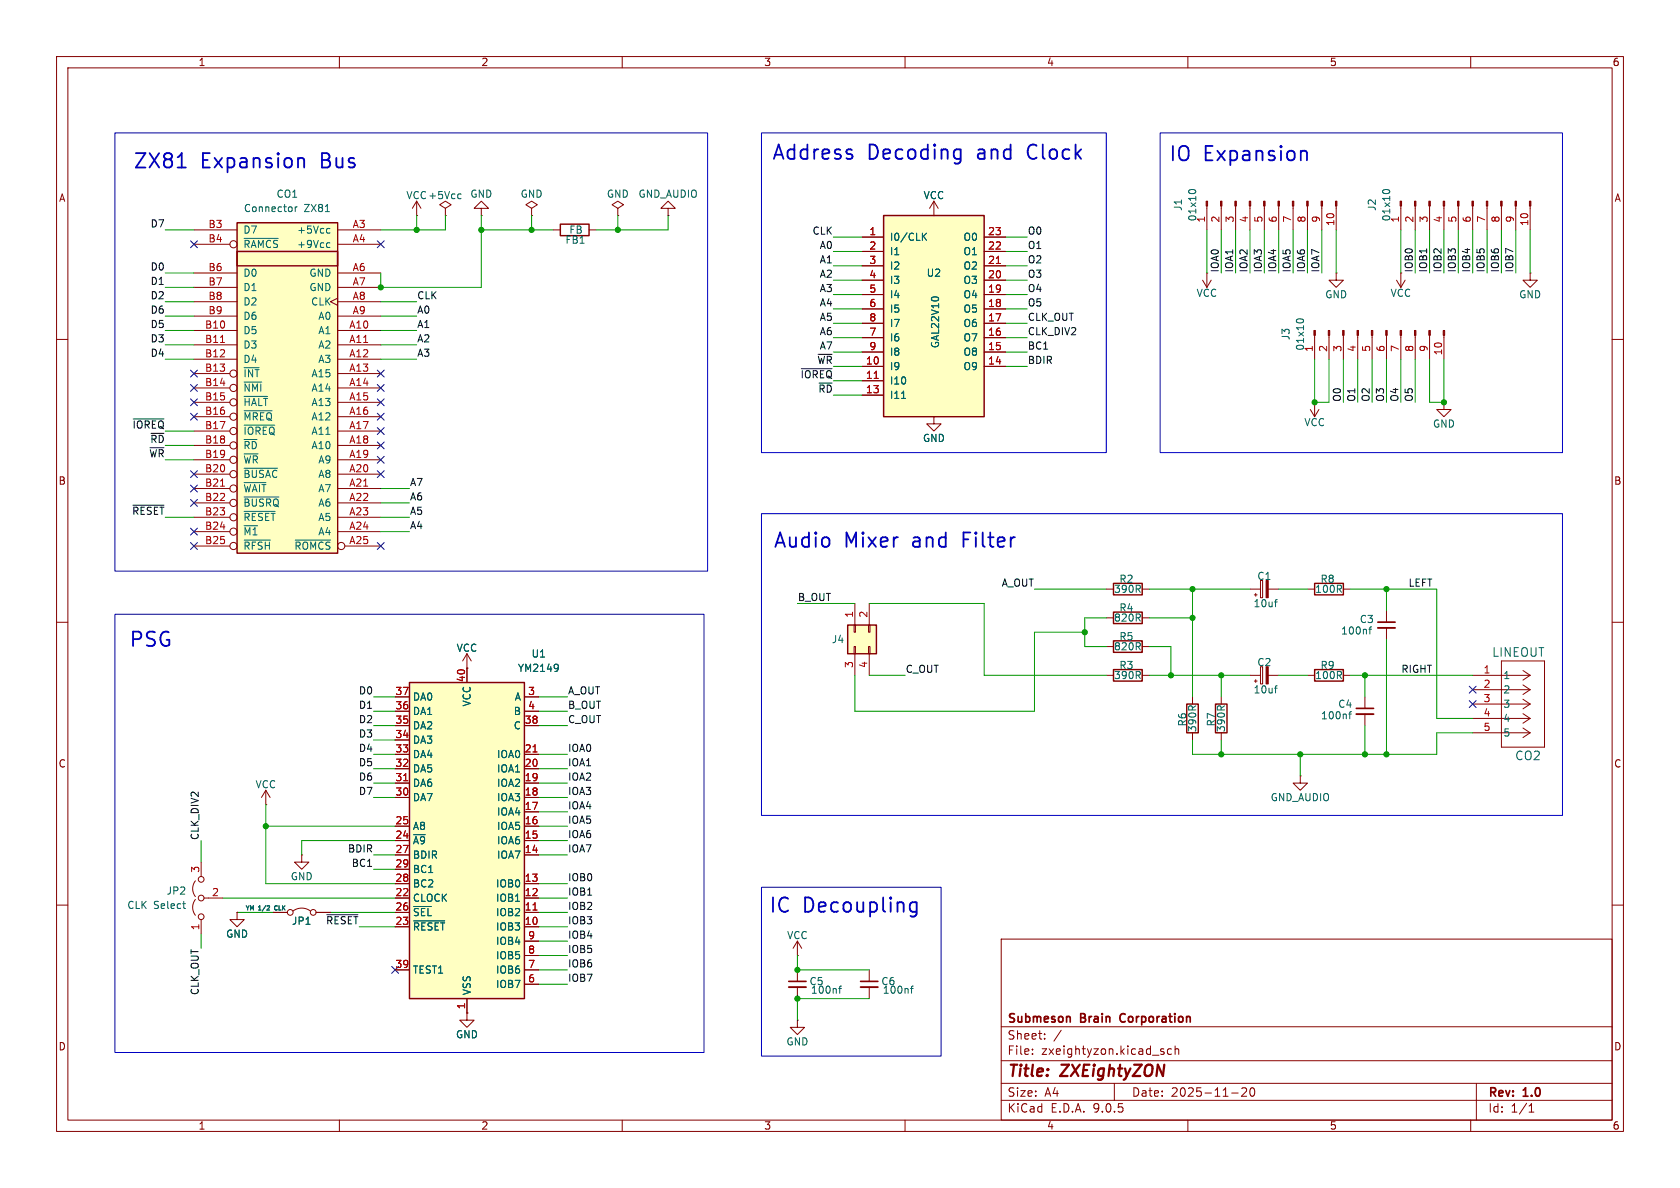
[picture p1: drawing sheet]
<svg xmlns="http://www.w3.org/2000/svg" width="297mm" height="210mm" viewBox="0 0 297 210" stroke-linecap="round" stroke-linejoin="round" font-family="sans-serif">
<g fill="none" stroke="#840000" stroke-width=".18">
<path d="M10 10h277v190h-277zM12 12h273v186h-273zM60 10v2M110 10v2M160 10v2M210 10v2M260 10v2M94 36.8l1-.6-1-.6-1 .6 1 .6v1.3M94 38.1h.1M118.1 36.8h-1.3l1.3-1.2 1.3 1.2h-1.3v1.3M118.1 38.1h.1M10 60h2"/>
<path d="M285 60h2M10 110h2M231.1 119.4h1.3M237.5 119.4h1.3M245.1 108v2M245.1 111v2M260.3 119.4h10.2M265.4 116.8h7.6v15.3h-7.6zM269.2 118.5l1.3 .9M270.5 119.4l-1.3 .8M285 110h2M47 139.7l-.8 1.3"/>
<path d="M47 139.7l.8 1.3M47 139.7v2.5M210.8 123.2v1.3M210.8 129.5v1.3M215.9 123.2v1.3M215.9 129.5v1.3M229.9 137.2v1.2h1.2l-1.2 1.3-1.3-1.3h1.3M229.9 137.2h.1M241.3 123.2v2M241.3 126.2v2.1M260.3 121.9h10.2M260.3 124.5h10.2"/>
<path d="M260.3 127h10.2M260.3 129.5h10.2M269.2 121.1l1.3 .8M269.2 123.6l1.3 .9M269.2 126.2l1.3 .8M269.2 128.7l1.3 .8M270.5 121.9l-1.3 .9M270.5 124.5l-1.3 .8M270.5 127l-1.3 .8M270.5 129.5l-1.3 .9M47 142.2h.1M10 160h2"/>
<path d="M41.9 161.3v1.3h1.3l-1.3 1.2-1.3-1.2h1.3M41.9 161.3h.1M177 166h108v32h-108zM285 160h2M60 198v2M110 198v2M141 180.3v1.3h1.2l-1.2 1.3-1.3-1.3h1.3M141 180.3h.1M160 198v2M177 194.5h108M177 191.5h108M177 187.5h108"/>
<path d="M177 181.5h108M182.5 186.3v.1M182.5 185.5v.1M184.7 183.6v.1M184.7 182.8v.1M187.6 182.1l-1.3 2M197 191.5v3M205.4 185.9l.3 .1 .1 .2-.2 .2h-.3M205.4 185.4l.3 .1M207.1 185.5l-.4-.1-.3 .3v.4l.1 .2h.6M207.7 185.5l.3-.1 .3 .1 .1 .9M207.7 184.9v1.5"/>
<path d="M210 198v2M217.7 193.2h1.2M219.5 192.4l.6-.1 .2 .1 .1 .3-.9 1.1h.9M221.1 192.4l.2-.1a.81 .81 0 0 1 .6 .6 .81 .81 0 0 1-.3 .8l-.1 .1a.81 .81 0 0 1-.4-1.4zM260 198v2M261 191.5v6.5M270.3 196.6h.9M270.3 195.5l.4-.4v1.5"/>
</g>
<path d="M243.6 110h3M239.8 125.2h3M198.1 179.4l-.1 .4 .1 .7" fill="none" stroke="#840000" stroke-width=".3"/>
<path d="M232.4 118.4h5.1v2h-5.1zM209.8 124.5h2v5h-2zM214.9 124.5h2v5h-2z" fill="none" stroke="#840000" stroke-width=".25"/>
<path d="M243.6 111h3M239.8 126.2h3" fill="none" stroke="#840000" stroke-width=".33"/>
<path d="M242 111.2h.5M242.2 110.9v1.2M238.4 126.2h.5M238.7 125.9l-.1 1.2" fill="none" stroke="#006464" stroke-width=".18"/>
<path d="M149.9 110.5h5v5.1h-5z" fill="#ffffc2"/>
<path d="M149.9 110.5h5v5.1h-5zM196.8 118.4h5.1v2h-5.1zM196.8 103.1h5.1v2.1h-5.1zM196.8 108.2h5.1v2h-5.1z" fill="none" stroke="#840000" stroke-width=".25"/>
<g fill="none" stroke="#840000" stroke-width=".18">
<path d="M82.5 118.1h.1M82.5 115.6l-.7 1.2M82.5 115.6l.8 1.2M82.5 115.6v2.5M151 110.5h.3v1.3h-.3zM151 114.3h.3v1.3h-.3zM151.1 106.7v3.8M151.1 115.6v3.8M153.5 110.5h.3v1.3h-.3zM153.5 114.3h.3v1.3h-.3zM153.7 106.7v3.8M153.7 115.6v3.8"/>
<path d="M195.6 119.4h1.2M195.6 104.1h1.2M195.6 109.2h1.2M201.9 119.4h1.3M201.9 104.1h1.3M201.9 109.2h1.3M82.5 179.1v1.2h-1.2l1.2 1.3 1.3-1.3h-1.3M82.5 179.1h.1M141 171.5v2M141 174.5v2"/>
</g>
<path d="M139.4 173.5h3.1" fill="none" stroke="#840000" stroke-width=".3"/>
<path d="M139.4 174.5h3.1" fill="none" stroke="#840000" stroke-width=".33"/>
<path d="M148.3 174.7h.4M148.7 174.3l-.3 .2v1.1" fill="none" stroke="#006464" stroke-width=".18"/>
<path d="M72.4 120.7h20.3v55.8h-20.3z" fill="#ffffc2"/>
<path d="M196.8 113.3h5.1v2h-5.1zM72.4 120.7h20.3v55.8h-20.3z" fill="none" stroke="#840000" stroke-width=".25"/>
<g fill="none" stroke="#840000" stroke-width=".18">
<path d="M82.5 118.1v2.6M195.6 114.3h1.2M201.9 114.3h1.3M69.8 123.2h2.6M69.8 125.7h2.6M69.8 128.3h2.6M69.8 130.8h2.6M69.8 133.4h2.6M69.8 135.9h2.6M69.8 138.4h2.6M92.7 123.2h2.5M92.7 125.7h2.5"/>
<path d="M92.7 128.3h2.5M92.7 133.4h2.5M92.7 135.9h2.5M92.7 138.4h2.5M69.8 141h2.6M69.8 146.1h2.6M69.8 148.6h2.6M69.8 151.1h2.6M69.8 153.7h2.6M69.8 156.2h2.6M69.8 158.8h2.6M92.7 141h2.5"/>
<path d="M92.7 146.1h2.5M92.7 148.6h2.5M92.7 151.1h2.5M92.7 156.2h2.5M92.7 158.8h2.5M92.7 143.5h2.5M69.8 161.3h2.6M69.8 163.8h2.6M69.8 171.5h2.6M82.5 176.5v2.6M92.7 161.3h2.5M92.7 163.8h2.5"/>
<path d="M92.7 171.5h2.5M92.7 166.4h2.5M92.7 168.9h2.5M92.7 174h2.5M141 168.9h.1M141 166.4l-.8 1.2M141 166.4l.7 1.2M141 166.4v2.5"/>
</g>
<path d="M71.4 138h.7M94.2 132.9h.7M94.2 160.9h.7" fill="none" stroke="#a90000" stroke-width=".18"/>
<path d="M98.6 117.5a1.07 1.07 0 0 1-.1 1.1M98.7 118l-.1 .1M73.1 160.2h3.2M73.1 162.8h5.5" fill="none" stroke="#006464" stroke-width=".18"/>
<path d="M41.9 39.4h17.8v58.4h-17.8z" fill="#ffffc2"/>
<path d="M41.9 39.4h17.8v58.4h-17.8zM99.1 39.6h5v2.1h-5zM41.9 44.5h17.8v2.5h-17.8zM232.4 103.1h5.1v2.1h-5.1z" fill="none" stroke="#840000" stroke-width=".25"/>
<g fill="none" stroke="#840000" stroke-width=".18">
<path d="M73.7 38.1h.1M73.7 35.6l-.8 1.2M73.7 35.6l.7 1.2M73.7 35.6v2.5M78.7 36.8l1.1-.6-1.1-.6-1 .6 1 .6v1.3M78.7 38.1h.1M85.1 36.8h-1.3l1.3-1.2 1.3 1.2h-1.3v1.3M85.1 38.1h.1M109.2 36.8l1-.6-1-.6-1 .6 1 .6v1.3M109.2 38.1h.1M213.4 36.4v4.2M215.9 36.4v4.2"/>
<path d="M218.4 36.4v4.2M221 36.4v4.2M223.5 36.4v4.2M226.1 36.4v4.2M228.6 36.4v4.2M231.1 36.4v4.2M233.7 36.4v4.2M236.2 36.4v4.2M247.6 36.4v4.2M250.2 36.4v4.2M252.7 36.4v4.2M255.3 36.4v4.2"/>
<path d="M257.8 36.4v4.2M260.3 36.4v4.2M262.9 36.4v4.2M265.4 36.4v4.2M268 36.4v4.2M270.5 36.4v4.2M34.3 40.6h7.6M34.3 43.2h6.3M34.3 48.3h7.6M34.3 50.8h7.6M34.3 53.3h7.6M34.3 55.9h7.6"/>
<path d="M34.3 58.4h7.6M59.7 52.7l-1.3 .6 1.3 .7M59.7 40.6h7.6M59.7 43.2h7.6M59.7 48.3h7.6M59.7 50.8h7.6M59.7 53.3h7.6M59.7 55.9h7.6M59.7 58.4h7.6M97.8 40.6h1.3M104.1 40.6h1.3M212.6 49.5l.8 1.3"/>
<path d="M213.4 48.3h.1M213.4 48.3v2.5M214.1 49.5l-.7 1.3M232.4 59.3v4.2M234.9 59.3v4.2M236.2 48.3v1.2h1.3l-1.3 1.3-1.3-1.3h1.3M236.2 48.3h.1M237.5 59.3v4.2M240 59.3v4.2M242.6 59.3v4.2M245.1 59.3v4.2M246.9 49.5l.7 1.3"/>
<path d="M247.6 48.3h.1M247.6 48.3v2.5M247.6 59.3v4.2M248.4 49.5l-.8 1.3M250.2 59.3v4.2M252.7 59.3v4.2M255.3 59.3v4.2M270.5 48.3v1.2h1.3l-1.3 1.3-1.3-1.3h1.3M270.5 48.3h.1M34.3 61h7.6M34.3 63.5h7.6M34.3 66h6.3"/>
<path d="M34.3 68.6h6.3M34.3 71.1h6.3M34.3 73.7h6.3M34.3 76.2h6.3M34.3 78.7h6.3M59.7 61h7.6M59.7 63.5h7.6M59.7 66h7.6M59.7 68.6h7.6M59.7 71.1h7.6M59.7 73.7h7.6M59.7 76.2h7.6"/>
<path d="M59.7 78.7h7.6M231.6 72.4l.8 1.3M232.4 71.1h.1M232.4 71.1v2.6M233.2 72.4l-.8 1.3M255.3 71.1v1.3h1.2l-1.2 1.3-1.3-1.3h1.3M255.3 71.1h.1M34.3 81.3h6.3M34.3 83.8h6.3M34.3 86.4h6.3M34.3 88.9h6.3M34.3 91.4h6.3"/>
<path d="M34.3 94h6.3M34.3 96.5h6.3M59.7 81.3h7.6M59.7 83.8h7.6M59.7 86.4h7.6M59.7 88.9h7.6M59.7 91.4h7.6M59.7 94h7.6M61 96.5h6.3M221 104.1h1.8M221 119.4h1.8M221.7 105.2h.5"/>
<path d="M222 104.9v.5M222.8 102.6h.4v3.1h-.4zM222.8 117.9h.4v3h-.4zM224.2 104.1h1.9M224.2 119.4h1.9M231.1 104.1h1.3M237.5 104.1h1.3M221.7 120.4h.5M222 120.1v.6M34.5 159a2.26 2.26 0 0 0 0 2.8M34.5 155.7a2.26 2.26 0 0 0 0 2.8M35.6 152.4v2.5"/>
<path d="M36.1 158.8h3.3M53.3 151.1v1.3h-1.2l1.2 1.3 1.3-1.3h-1.3M53.3 151.1h.1M35.6 162.6v2.5M48.3 161.3h2.5M51.8 161a2.54 2.54 0 0 1 3.1 0M55.9 161.3h2.5M153.7 171.5v2M153.7 174.5v2"/>
<circle cx="41.3" cy="43.2" r=".63"/>
<circle cx="41.3" cy="66" r=".63"/>
<circle cx="41.3" cy="73.7" r=".63"/>
<circle cx="41.3" cy="68.6" r=".63"/>
<circle cx="41.3" cy="71.1" r=".63"/>
<circle cx="41.3" cy="76.2" r=".63"/>
<circle cx="41.3" cy="78.7" r=".63"/>
<circle cx="41.3" cy="81.3" r=".63"/>
<circle cx="41.3" cy="88.9" r=".63"/>
<circle cx="41.3" cy="83.8" r=".63"/>
<circle cx="41.3" cy="91.4" r=".63"/>
<circle cx="41.3" cy="94" r=".63"/>
<circle cx="41.3" cy="86.4" r=".63"/>
<circle cx="41.3" cy="96.5" r=".63"/>
<circle cx="35.6" cy="155.4" r=".51"/>
<circle cx="35.6" cy="158.8" r=".51"/>
<circle cx="35.6" cy="162.1" r=".51"/>
<circle cx="51.3" cy="161.3" r=".51"/>
<circle cx="55.4" cy="161.3" r=".51"/>
</g>
<g fill="none" stroke="#006464" stroke-width=".18">
<path d="M52.2 36.6v.8M52.6 36.6l-.4 .2M81.2 34.3h.3M81.5 35.1h-.3M210.1 33.9a.68 .68 0 0 1 .7-.4 .68 .68 0 0 1 .6 .4M244.4 33.9a.68 .68 0 0 1 .7-.4 .68 .68 0 0 1 .6 .4M43.2 42.1h6M58 40.4h.3M58 42.9l.3 .1M58.3 41.2h-.3M58.3 43.7l-.3 .1M229.2 56.8a.68 .68 0 0 1 .6-.5 .68 .68 0 0 1 .6 .5"/>
<path d="M43.2 65h2.6M43.2 67.5h3.1M43.2 70.1h4.1M43.2 72.6h4.9M43.2 75.2h5.4M43.2 82.8h5.9M43.2 85.3h3.8M43.2 87.9h6.1M43.2 90.4h5.4M43.2 95.5h4.6M52.2 95.5h6.2M225.3 106.4h.5"/>
<path d="M225.8 106h-.2M225.3 121.7h.5M225.8 121.2l-.2 .1M32.3 159.8h.5M32.5 160.5l.3 .1M47.3 160.1h.3l.1 .2-.5 .6h.5M161 174.7h.4M161.4 174.3l-.3 .2v1.1"/>
</g>
<path d="M39 60.5h.7M39 85.9h.7" fill="none" stroke="#a90000" stroke-width=".18"/>
<path d="M152.1 173.5h3.1" fill="none" stroke="#840000" stroke-width=".3"/>
<path d="M152.1 174.5h3.1" fill="none" stroke="#840000" stroke-width=".33"/>
<g fill="#840000" stroke="#840000" stroke-width=".18">
<path d="M223.8 102.6h.4v3.1h-.4z"/>
<path d="M223.8 117.9h.4v3h-.4z"/>
<path d="M247.5 35.6h.3v.8h-.3z"/>
<path d="M250.1 35.6h.2v.8h-.2z"/>
<path d="M252.6 35.6h.3v.8h-.3z"/>
<path d="M255.1 35.6h.3v.8h-.3z"/>
<path d="M257.7 35.6h.2v.8h-.2z"/>
<path d="M260.2 35.6h.3v.8h-.3z"/>
<path d="M262.8 35.6h.2v.8h-.2z"/>
<path d="M265.3 35.6h.3v.8h-.3z"/>
<path d="M267.8 35.6h.3v.8h-.3z"/>
<path d="M270.4 35.6h.2v.8h-.2z"/>
<path d="M232.3 58.4h.2v.9h-.2z"/>
<path d="M234.8 58.4h.3v.9h-.3z"/>
<path d="M237.4 58.4h.2v.9h-.2z"/>
<path d="M239.9 58.4h.3v.9h-.3z"/>
<path d="M242.4 58.4h.3v.9h-.3z"/>
<path d="M245 58.4h.2v.9h-.2z"/>
<path d="M247.5 58.4h.3v.9h-.3z"/>
<path d="M250.1 58.4h.2v.9h-.2z"/>
<path d="M252.6 58.4h.3v.9h-.3z"/>
<path d="M255.1 58.4h.3v.9h-.3z"/>
<path d="M213.2 35.6h.3v.8h-.3z"/>
<path d="M215.8 35.6h.2v.8h-.2z"/>
<path d="M218.3 35.6h.3v.8h-.3z"/>
<path d="M220.9 35.6h.2v.8h-.2z"/>
<path d="M223.4 35.6h.2v.8h-.2z"/>
<path d="M225.9 35.6h.3v.8h-.3z"/>
<path d="M228.5 35.6h.2v.8h-.2z"/>
<path d="M231 35.6h.3v.8h-.3z"/>
<path d="M233.6 35.6h.2v.8h-.2z"/>
<path d="M236.1 35.6h.2v.8h-.2z"/>
</g>
<path d="M156.2 38.1h17.8v35.6h-17.8z" fill="#ffffc2"/>
<path d="M156.2 38.1h17.8v35.6h-17.8z" fill="none" stroke="#840000" stroke-width=".25"/>
<g fill="none" stroke="#840000" stroke-width=".18">
<path d="M165.1 38.1h.1M165.1 35.6l-.8 1.2M165.1 35.6l.8 1.2M165.1 35.6v2.5M152.4 41.9h3.8M152.4 44.5h3.8M152.4 47h3.8M152.4 49.5h3.8M152.4 52.1h3.8M152.4 54.6h3.8M152.4 57.2h3.8M152.4 59.7h3.8"/>
<path d="M174 41.9h3.8M174 44.5h3.8M174 47h3.8M174 49.5h3.8M174 52.1h3.8M174 54.6h3.8M174 57.2h3.8M174 59.7h3.8M152.4 62.2h3.8M152.4 64.8h3.8M152.4 67.3h3.8M152.4 69.9h3.8"/>
<path d="M165.1 73.7v1.2h-1.3l1.3 1.3 1.3-1.3h-1.3M165.1 73.7h.1M174 62.2h3.8M174 64.8h3.8M82.5 118.1h.1M82.5 118.1v2.6M69.8 123.2h2.6M69.8 125.7h2.6M69.8 128.3h2.6M69.8 130.8h2.6M69.8 133.4h2.6M69.8 135.9h2.6"/>
<path d="M69.8 138.4h2.6M92.7 123.2h2.5M92.7 125.7h2.5M92.7 128.3h2.5M92.7 133.4h2.5M92.7 135.9h2.5M92.7 138.4h2.5M69.8 141h2.6M69.8 146.1h2.6M69.8 148.6h2.6M69.8 151.1h2.6M69.8 153.7h2.6"/>
<path d="M69.8 156.2h2.6M69.8 158.8h2.6M92.7 141h2.5M92.7 146.1h2.5M92.7 148.6h2.5M92.7 151.1h2.5M92.7 156.2h2.5M92.7 158.8h2.5M92.7 143.5h2.5M41.9 161.3h.1M48.3 161.3h2.5M55.9 161.3h2.5"/>
<path d="M69.8 161.3h2.6M69.8 163.8h2.6M69.8 171.5h2.6M82.5 179.1h.1M82.5 176.5v2.6M92.7 161.3h2.5M92.7 163.8h2.5M92.7 171.5h2.5M92.7 166.4h2.5M92.7 168.9h2.5M92.7 174h2.5"/>
</g>
<path d="M163.3 41.8l.5 .7M163.8 41.2l-.7 .7M159.4 70.4h.7M98.6 117.5a1.07 1.07 0 0 1-.1 1.1M98.7 118l-.1 .1M47.3 160.1h.3l.1 .2-.5 .6h.5M73.1 160.2h3.2M73.1 162.8h5.5" fill="none" stroke="#006464" stroke-width=".18"/>
<path d="M176.1 46.6h.8M154.5 66.9h.8M71.4 138h.7M94.2 132.9h.7M94.2 160.9h.7" fill="none" stroke="#a90000" stroke-width=".18"/>
<path d="M23.6 74.1h5.4M141.7 65.2h5.4M23.5 89.3h5.5M57.8 161.7h5.5" fill="none" stroke="#0f0f0f" stroke-width=".18"/>
<g fill="none" stroke="#009600" stroke-width=".18">
<path d="M73.7 38.1v2.5M78.7 38.1v2.5h-11.4M85.1 38.1v12.7h-17.8v-2.5M94 38.1v2.5M109.2 38.1v2.5M118.1 38.1v2.5h-12.7M29.2 48.3h5.1M29.2 53.3h5.1M29.2 40.6h5.1M29.2 50.8h5.1M29.2 58.4h5.1M29.2 55.9h5.1"/>
<path d="M67.3 53.3h6.4M67.3 58.4h6.4M67.3 55.9h6.4M85.1 40.6h12.7M147.3 47h5.1M147.3 41.9h5.1M147.3 44.5h5.1M147.3 59.7h5.1M147.3 57.2h5.1M147.3 52.1h5.1M147.3 49.5h5.1M147.3 54.6h5.1"/>
<path d="M177.8 47h3.8M177.8 41.9h3.8M177.8 44.5h3.8M177.8 59.7h3.8M177.8 57.2h3.8M177.8 52.1h3.8M177.8 49.5h3.8M177.8 54.6h3.8M213.4 40.6v7.7M215.9 40.6v7.7M218.4 40.6v7.7M221 40.6v7.7"/>
<path d="M223.5 40.6v7.7M226.1 40.6v7.7M228.6 40.6v7.7M231.1 40.6v7.7M233.7 40.6v7.7M236.2 40.6v7.7M247.6 40.6v7.7M250.2 40.6v7.7M252.7 40.6v7.7M255.3 40.6v7.7M257.8 40.6v7.7M260.3 40.6v7.7"/>
<path d="M262.9 40.6v7.7M265.4 40.6v7.7M268 40.6v7.7M270.5 40.6v7.7M29.2 61h5.1M29.2 63.5h5.1M29.2 78.7h5.1M29.2 76.2h5.1M67.3 61h6.4M67.3 63.5h6.4M147.3 62.2h5.1M147.3 64.8h5.1"/>
<path d="M147.3 69.9h5.1M147.3 67.3h5.1M177.8 62.2h3.8M177.8 64.8h3.8M232.4 63.5v7.6h2.5v-7.6M237.5 63.5v7.6M240 63.5v7.6M242.6 63.5v7.6M245.1 63.5v7.6M247.6 63.5v7.6M250.2 63.5v7.6M252.7 63.5v7.6h2.6v-7.6"/>
<path d="M29.2 91.4h5.1M29.2 81.3h5.1M67.3 91.4h5.1M67.3 86.4h5.1M67.3 88.9h5.1M67.3 94h5.1M141 106.7h10.1M153.7 119.4h6.3M153.7 106.7h20.3v12.7h21.6M182.9 104.1h12.7M191.8 111.8h-8.9v13.9h-31.8v-6.3M195.6 109.2h-3.8v5.1h3.8"/>
<path d="M203.2 104.1h17.8M203.2 109.2h7.6M203.2 114.3h3.8v5.1M203.2 119.4h17.8M210.8 104.1v19.1M215.9 119.4v3.8M226.1 104.1h5M226.1 119.4h5M238.8 104.1h15.2v22.9h6.3M238.8 119.4h21.5M241.3 119.4v3.8M245.1 104.1v3.9"/>
<path d="M245.1 113v20.4M66 133.4h3.8M66 125.7h3.8M66 128.3h3.8M66 138.4h3.8M66 130.8h3.8M66 135.9h3.8M66 123.2h3.8M95.2 133.4h5.1M95.2 125.7h5.1M95.2 128.3h5.1M95.2 138.4h5.1"/>
<path d="M95.2 135.9h5.1M95.2 123.2h5.1M215.9 130.8v2.6M229.9 133.4v3.8M241.3 128.3v5.1M260.3 129.5h-6.3v3.9h-43.2v-2.6M35.6 148.6v3.8M39.4 158.8h30.4M47 146.1h22.8M47 142.2v14h22.8M66 141h3.8M66 153.7h3.8"/>
<path d="M66 151.1h3.8M69.8 148.6h-16.5v2.5M95.2 146.1h5.1M95.2 141h5.1M95.2 148.6h5.1M95.2 156.2h5.1M95.2 158.8h5.1M95.2 151.1h5.1M95.2 143.5h5.1M35.6 165.1v2.5M41.9 161.3h6.4M58.4 161.3h11.4"/>
<path d="M63.5 163.8h6.3M95.2 163.8h5.1M95.2 171.5h5.1M95.2 166.4h5.1M95.2 168.9h5.1M95.2 161.3h5.1M95.2 174h5.1M141 168.9v2.6h12.7M153.7 176.5h-12.7v3.8"/>
</g>
<g fill="none" stroke="#000084" stroke-width=".18">
<path d="M33.7 42.6l1.2 1.2M34.9 42.6l-1.2 1.2M66.7 42.6l1.2 1.2M67.9 42.6l-1.2 1.2M33.7 68l1.2 1.2M33.7 65.4l1.2 1.2M33.7 73.1l1.2 1.2M33.7 70.5l1.2 1.2M34.9 68l-1.2 1.2M34.9 65.4l-1.2 1.2M34.9 73.1l-1.2 1.2M34.9 70.5l-1.2 1.2"/>
<path d="M66.7 73.1l1.2 1.2M66.7 78.1l1.2 1.2M66.7 75.6l1.2 1.2M66.7 65.4l1.2 1.2M66.7 68l1.2 1.2M66.7 70.5l1.2 1.2M67.9 73.1l-1.2 1.2M67.9 78.1l-1.2 1.2M67.9 75.6l-1.2 1.2M67.9 65.4l-1.2 1.2M67.9 68l-1.2 1.2M67.9 70.5l-1.2 1.2"/>
<path d="M33.7 95.9l1.2 1.2M33.7 93.4l1.2 1.2M33.7 88.3l1.2 1.2M33.7 83.2l1.2 1.2M33.7 85.8l1.2 1.2M34.9 95.9l-1.2 1.2M34.9 93.4l-1.2 1.2M34.9 88.3l-1.2 1.2M34.9 83.2l-1.2 1.2M34.9 85.8l-1.2 1.2M66.7 83.2l1.2 1.2M66.7 95.9l1.2 1.2"/>
<path d="M66.7 80.7l1.2 1.2M67.9 83.2l-1.2 1.2M67.9 95.9l-1.2 1.2M67.9 80.7l-1.2 1.2M259.7 123.9l1.3 1.2M259.7 121.3l1.3 1.2M261 123.9l-1.3 1.2M261 121.3l-1.3 1.2M69.2 170.8l1.3 1.3M70.5 170.8l-1.3 1.3"/>
</g>
<path d="M31.4 29.6h1.5M52.8 28l.2-.1 .7 .1 .1 .3v1.3M150.4 27.2l.3 .4-.1 .4-.2 .1M150.4 26.4l.2 .1M169.1 26.4l.7 .1M169.8 26.4v2a.69 .69 0 0 1-.8 .5M169.8 28l-.7 .1M230.1 26.8l.2-.2 .6 .2 .2 .2v1.3M162.1 159.5v2a.69 .69 0 0 1-1.1 .4M162.1 159.6l-.8-.1-.5 .5v.7l.3 .4 .2 .1 .8-.1" fill="none" stroke="#0000c2" stroke-width=".32"/>
<path d="M20.3 23.5h104.8v77.5h-104.8zM134.6 23.5h61v56.5h-61zM205.1 23.5h71.1v56.5h-71.1zM134.6 90.8h141.6v53.3h-141.6zM20.3 108.6h104.2v77.5h-104.2zM134.6 156.8h31.8v29.9h-31.8z" fill="none" stroke="#0000c2" stroke-width=".18"/>
<g fill="#009600" stroke="#009600" stroke-width=".18">
<circle cx="47" cy="146.1" r=".46"/>
<circle cx="141" cy="171.5" r=".46"/>
<circle cx="141" cy="176.5" r=".46"/>
<circle cx="73.7" cy="40.6" r=".46"/>
<circle cx="67.3" cy="50.8" r=".46"/>
<circle cx="85.1" cy="40.6" r=".46"/>
<circle cx="109.2" cy="40.6" r=".46"/>
<circle cx="94" cy="40.6" r=".46"/>
<circle cx="241.3" cy="133.4" r=".46"/>
<circle cx="245.1" cy="133.4" r=".46"/>
<circle cx="241.3" cy="119.4" r=".46"/>
<circle cx="229.9" cy="133.4" r=".46"/>
<circle cx="215.9" cy="119.4" r=".46"/>
<circle cx="245.1" cy="104.1" r=".46"/>
<circle cx="215.9" cy="133.4" r=".46"/>
<circle cx="207" cy="119.4" r=".46"/>
<circle cx="210.8" cy="104.1" r=".46"/>
<circle cx="210.8" cy="109.2" r=".46"/>
<circle cx="191.8" cy="111.8" r=".46"/>
<circle cx="232.4" cy="71.1" r=".46"/>
<circle cx="255.3" cy="71.1" r=".46"/>
</g>
<g font-size="3.5" fill="#0000c2">
<text x="136.3" y="28.7">Address</text>
<text x="153.4" y="28.7">Decoding</text>
<text x="173" y="28.7">and</text>
<text x="182.3" y="28.7">Clock</text>
<text x="206.5" y="28.9">IO</text>
<text x="212.8" y="28.9">Expansion</text>
<text x="23.4" y="30.2">ZX81</text>
<text x="35.5" y="30.2">Expansion</text>
<text x="57" y="30.2">Bus</text>
<text x="136.6" y="97.3">Audio</text>
<text x="149.3" y="97.3">Mixer</text>
<text x="161.6" y="97.3">and</text>
<text x="170.8" y="97.3">Filter</text>
<text x="22.7" y="114.8">PSG</text>
<text x="135.8" y="161.8">IC</text>
<text x="142" y="161.8">Decoupling</text>
</g>
<g font-size="2.8" fill="#840000">
<text x="178" y="190.9">Title:</text>
<text x="187.7" y="190.9">ZXEightyZON</text>
</g>
<g font-size="2.1" fill="#006464">
<text x="263.7" y="116.3">LINEOUT</text>
<text x="267.8" y="134.6">CO2</text>
</g>
<g font-size="2.1" fill="#840000">
<text x="178" y="184">Sheet:</text>
<text x="178" y="181.2">Submeson</text>
<text x="191.1" y="181.2">Brain</text>
<text x="198.7" y="181.2">Corporation</text>
<text x="178" y="186.7">File:</text>
<text x="184.1" y="186.7">zxeightyzon.kicad_sch</text>
<text x="178" y="196.9">KiCad</text>
<text x="178" y="194.1">Size:</text>
<text x="184.7" y="194.1">A4</text>
<text x="185.7" y="196.9">E.D.A.</text>
<text x="193.3" y="196.9">9.0.5</text>
<text x="200" y="194.1">Date:</text>
<text x="207" y="194.1">2025-11-20</text>
<text x="263" y="194.3">Rev:</text>
<text x="263" y="196.9">Id:</text>
<text x="267.1" y="196.9">1/1</text>
<text x="269.4" y="194.3">1.0</text>
</g>
<g font-size="1.8" fill="#840000">
<text x="35" y="11.9">1</text>
<text x="85" y="11.9">2</text>
<text x="135" y="11.9">3</text>
<text x="185" y="11.9">4</text>
<text x="235" y="11.9">5</text>
<text x="285" y="11.9">6</text>
<text x="10.3" y="35.9">A</text>
<text x="285.3" y="35.9">A</text>
<text x="10.3" y="85.9">B</text>
<text x="285.3" y="85.9">B</text>
<text x="10.3" y="135.9">C</text>
<text x="285.3" y="135.9">C</text>
<text x="10.3" y="185.9">D</text>
<text x="285.3" y="185.9">D</text>
<text x="35" y="199.9">1</text>
<text x="85" y="199.9">2</text>
<text x="135" y="199.9">3</text>
<text x="185" y="199.9">4</text>
<text x="235" y="199.9">5</text>
<text x="285" y="199.9">6</text>
</g>
<g font-size="1.8" fill="#006464">
<text x="48.8" y="35.2">CO1</text>
<text x="71.7" y="35.4">VCC+5Vcc</text>
<text x="83.1" y="35.2">GND</text>
<text x="91.9" y="35.2">GND</text>
<text x="107.2" y="35.2">GND</text>
<text x="112.8" y="35.2">GND_AUDIO</text>
<text x="163.2" y="35.4">VCC</text>
<text x="42.9" y="41.5">D7</text>
<text x="43" y="37.7">Connector</text>
<text x="52.4" y="41.5">+5Vcc</text>
<text x="53.7" y="37.7">ZX81</text>
<text x="100.6" y="41.5">FB</text>
<text x="209.1" y="37.4" transform="rotate(-90 209.1 37.4)">J1</text>
<text x="211.7" y="39.2" transform="rotate(-90 211.7 39.2)">01x10</text>
<text x="213.1" y="39.4" transform="rotate(-90 213.1 39.4)">1</text>
<text x="243.4" y="37.4" transform="rotate(-90 243.4 37.4)">J2</text>
<text x="246" y="39.2" transform="rotate(-90 246 39.2)">01x10</text>
<text x="247.4" y="39.4" transform="rotate(-90 247.4 39.4)">1</text>
<text x="42.9" y="44">~{RAMCS} +9Vcc</text>
<text x="99.9" y="43.3">FB1</text>
<text x="157.2" y="42.8">I0/CLK</text>
<text x="157.2" y="45.3">I1</text>
<text x="157.2" y="47.9">I2</text>
<text x="170.2" y="42.8">O0</text>
<text x="170.2" y="45.3">O1</text>
<text x="170.2" y="47.9">O2</text>
<text x="42.9" y="49.1">D0</text>
<text x="42.9" y="51.7">D1</text>
<text x="54.6" y="49.1">GND</text>
<text x="54.6" y="51.7">GND</text>
<text x="157.2" y="50.4">I3</text>
<text x="157.2" y="52.9">I4</text>
<text x="163.7" y="49.1">U2</text>
<text x="170.2" y="50.4">O3</text>
<text x="170.2" y="52.9">O4</text>
<text x="211.4" y="52.7">VCC</text>
<text x="234.2" y="52.9">GND</text>
<text x="245.7" y="52.7">VCC</text>
<text x="268.5" y="52.9">GND</text>
<text x="42.9" y="54.2">D2</text>
<text x="42.9" y="56.7">D6</text>
<text x="42.9" y="59.3">D5</text>
<text x="54.9" y="54.2">CLK</text>
<text x="56.2" y="56.7">A0</text>
<text x="56.2" y="59.3">A1</text>
<text x="157.2" y="55.5">I5</text>
<text x="157.2" y="58">I7</text>
<text x="170.2" y="55.5">O5</text>
<text x="170.2" y="58">O6</text>
<text x="42.9" y="61.8">D3</text>
<text x="42.9" y="64.4">D4</text>
<text x="56.2" y="61.8">A2</text>
<text x="56.2" y="64.4">A3</text>
<text x="157.2" y="60.6">I6</text>
<text x="157.2" y="63.1">I8</text>
<text x="157.2" y="65.6">I9</text>
<text x="166.2" y="61.7" transform="rotate(-90 166.2 61.7)">GAL22V10</text>
<text x="170.2" y="60.6">O7</text>
<text x="170.2" y="63.1">O8</text>
<text x="170.2" y="65.6">O9</text>
<text x="228.2" y="60.2" transform="rotate(-90 228.2 60.2)">J3</text>
<text x="230.7" y="62.1" transform="rotate(-90 230.7 62.1)">01x10</text>
<text x="232.2" y="62.3" transform="rotate(-90 232.2 62.3)">1</text>
<text x="42.9" y="66.9">~{INT}</text>
<text x="42.9" y="69.4">~{NMI}</text>
<text x="42.9" y="72">~{HALT}</text>
<text x="55" y="66.9">A15</text>
<text x="55" y="69.4">A14</text>
<text x="55" y="72">A13</text>
<text x="157.2" y="68.2">I10</text>
<text x="157.2" y="70.7">I11</text>
<text x="42.9" y="74.5">~{MREQ}</text>
<text x="42.9" y="77.1">~{IOREQ}</text>
<text x="55" y="74.5">A12</text>
<text x="55" y="77.1">A11</text>
<text x="230.5" y="75.5">VCC</text>
<text x="253.2" y="75.8">GND</text>
<text x="42.9" y="79.6">~{RD}</text>
<text x="42.9" y="82.1">~{WR}</text>
<text x="55" y="79.6">A10</text>
<text x="56.2" y="82.1">A9</text>
<text x="163.1" y="78.3">GND</text>
<text x="42.9" y="84.7">~{BUSAC}</text>
<text x="42.9" y="87.2">~{WAIT}</text>
<text x="42.9" y="89.8">~{BUSRQ}</text>
<text x="56.2" y="84.7">A8</text>
<text x="56.2" y="87.2">A7</text>
<text x="56.2" y="89.8">A6</text>
<text x="42.9" y="92.3">~{RESET}</text>
<text x="42.9" y="94.8">~{M1}</text>
<text x="56.2" y="92.3">A5</text>
<text x="56.2" y="94.8">A4</text>
<text x="42.9" y="97.4">~{RFSH}</text>
<text x="51.9" y="97.4">~{ROMCS}</text>
<text x="196.8" y="105">390R</text>
<text x="197.8" y="103.2">R2</text>
<text x="221.5" y="107.5">10uf</text>
<text x="222.2" y="102.7">C1</text>
<text x="232.4" y="105">100R</text>
<text x="233.4" y="103.2">R8</text>
<text x="147" y="113.9">J4</text>
<text x="196.8" y="110.1">820R</text>
<text x="197.8" y="108.3">R4</text>
<text x="197.8" y="113.4">R5</text>
<text x="237" y="112.4">100nf</text>
<text x="240.3" y="110.3">C3</text>
<text x="80.6" y="115.4">VCC</text>
<text x="91.5" y="119">YM2149</text>
<text x="93.9" y="116.4">U1</text>
<text x="196.8" y="115.2">820R</text>
<text x="197.8" y="118.5">R3</text>
<text x="222.2" y="118">C2</text>
<text x="233.4" y="118.5">R9</text>
<text x="72.9" y="124.1">DA0</text>
<text x="83.4" y="125" transform="rotate(-90 83.4 125)">VCC</text>
<text x="90.9" y="124.1">A</text>
<text x="196.8" y="120.2">390R</text>
<text x="221.5" y="122.8">10uf</text>
<text x="232.4" y="120.2">100R</text>
<text x="236.5" y="125.3">C4</text>
<text x="265.7" y="120.2">1</text>
<text x="265.7" y="122.8">2</text>
<text x="265.7" y="125.3">3</text>
<text x="72.9" y="126.6">DA1</text>
<text x="72.9" y="129.1">DA2</text>
<text x="72.9" y="131.7">DA3</text>
<text x="90.7" y="126.6">B</text>
<text x="90.7" y="129.1">C</text>
<text x="209.9" y="128.5" transform="rotate(-90 209.9 128.5)">R6</text>
<text x="211.7" y="129.5" transform="rotate(-90 211.7 129.5)">390R</text>
<text x="215" y="128.5" transform="rotate(-90 215 128.5)">R7</text>
<text x="216.8" y="129.5" transform="rotate(-90 216.8 129.5)">390R</text>
<text x="233.4" y="127.4">100nf</text>
<text x="265.7" y="127.9">4</text>
<text x="265.7" y="130.4">5</text>
<text x="72.9" y="134.2">DA4</text>
<text x="72.9" y="136.8">DA5</text>
<text x="87.8" y="134.2">IOA0</text>
<text x="87.8" y="136.8">IOA1</text>
<text x="45.1" y="139.5">VCC</text>
<text x="72.9" y="139.3">DA6</text>
<text x="72.9" y="141.8">DA7</text>
<text x="87.8" y="139.3">IOA2</text>
<text x="87.8" y="141.8">IOA3</text>
<text x="224.5" y="141.8">GND_AUDIO</text>
<text x="72.9" y="146.9">A8</text>
<text x="72.9" y="149.5">~{A9}</text>
<text x="87.8" y="144.4">IOA4</text>
<text x="87.8" y="146.9">IOA5</text>
<text x="87.8" y="149.5">IOA6</text>
<text x="51.3" y="155.8">GND</text>
<text x="72.9" y="152">BDIR</text>
<text x="72.9" y="154.5">BC1</text>
<text x="87.8" y="152">IOA7</text>
<text x="22.4" y="160.9">CLK</text>
<text x="27.1" y="160.9">Select</text>
<text x="29.4" y="158.3">JP2</text>
<text x="72.9" y="157.1">BC2</text>
<text x="72.9" y="159.6">CLOCK</text>
<text x="87.6" y="157.1">IOB0</text>
<text x="87.6" y="159.6">IOB1</text>
<text x="39.9" y="166">GND</text>
<text x="51.5" y="163.7">JP1</text>
<text x="72.9" y="162.2">~{SEL}</text>
<text x="72.9" y="164.7">~{RESET}</text>
<text x="87.6" y="162.2">IOB2</text>
<text x="87.6" y="164.7">IOB3</text>
<text x="87.6" y="167.2">IOB4</text>
<text x="139.1" y="166.2">VCC</text>
<text x="72.9" y="172.3">TEST1</text>
<text x="87.6" y="169.8">IOB5</text>
<text x="87.6" y="172.3">IOB6</text>
<text x="83.4" y="176" transform="rotate(-90 83.4 176)">VSS</text>
<text x="87.6" y="174.9">IOB7</text>
<text x="143" y="174.3">C5</text>
<text x="143.3" y="175.9">100nf</text>
<text x="155.7" y="174.3">C6</text>
<text x="156" y="175.9">100nf</text>
<text x="80.5" y="183.7">GND</text>
<text x="138.9" y="185">GND</text>
</g>
<g font-size="1.8" fill="#0f0f0f">
<text x="26.5" y="40.3">D7</text>
<text x="143.5" y="41.6">CLK</text>
<text x="181.6" y="41.6">O0</text>
<text x="26.5" y="47.9">D0</text>
<text x="144.8" y="44.1">A0</text>
<text x="144.8" y="46.6">A1</text>
<text x="181.6" y="46.6">O2</text>
<text x="181.6" y="44.1">O1</text>
<text x="26.5" y="53">D2</text>
<text x="26.5" y="50.5">D1</text>
<text x="73.7" y="53">CLK</text>
<text x="144.8" y="51.7">A3</text>
<text x="144.8" y="49.2">A2</text>
<text x="181.6" y="51.7">O4</text>
<text x="181.6" y="49.2">O3</text>
<text x="215.6" y="48.3" transform="rotate(-90 215.6 48.3)">IOA0</text>
<text x="218.1" y="48.3" transform="rotate(-90 218.1 48.3)">IOA1</text>
<text x="220.6" y="48.3" transform="rotate(-90 220.6 48.3)">IOA2</text>
<text x="223.2" y="48.3" transform="rotate(-90 223.2 48.3)">IOA3</text>
<text x="225.7" y="48.3" transform="rotate(-90 225.7 48.3)">IOA4</text>
<text x="228.3" y="48.3" transform="rotate(-90 228.3 48.3)">IOA5</text>
<text x="230.8" y="48.3" transform="rotate(-90 230.8 48.3)">IOA6</text>
<text x="233.3" y="48.3" transform="rotate(-90 233.3 48.3)">IOA7</text>
<text x="249.8" y="48.3" transform="rotate(-90 249.8 48.3)">IOB0</text>
<text x="252.4" y="48.3" transform="rotate(-90 252.4 48.3)">IOB1</text>
<text x="254.9" y="48.3" transform="rotate(-90 254.9 48.3)">IOB2</text>
<text x="257.5" y="48.3" transform="rotate(-90 257.5 48.3)">IOB3</text>
<text x="260" y="48.3" transform="rotate(-90 260 48.3)">IOB4</text>
<text x="262.5" y="48.3" transform="rotate(-90 262.5 48.3)">IOB5</text>
<text x="265.1" y="48.3" transform="rotate(-90 265.1 48.3)">IOB6</text>
<text x="267.6" y="48.3" transform="rotate(-90 267.6 48.3)">IOB7</text>
<text x="26.5" y="55.5">D6</text>
<text x="26.5" y="58.1">D5</text>
<text x="73.7" y="55.5">A0</text>
<text x="73.7" y="58.1">A1</text>
<text x="144.8" y="56.8">A5</text>
<text x="144.8" y="54.3">A4</text>
<text x="144.8" y="59.3">A6</text>
<text x="181.6" y="56.8">CLK_OUT</text>
<text x="181.6" y="59.3">CLK_DIV2</text>
<text x="181.6" y="54.3">O5</text>
<text x="26.5" y="60.6">D3</text>
<text x="26.5" y="63.2">D4</text>
<text x="73.7" y="60.6">A2</text>
<text x="73.7" y="63.2">A3</text>
<text x="144.4" y="64.4">~{WR}</text>
<text x="144.8" y="61.9">A7</text>
<text x="181.6" y="64.4">BDIR</text>
<text x="181.6" y="61.9">BC1</text>
<text x="141.4" y="67">~{IOREQ}</text>
<text x="144.6" y="69.5">~{RD}</text>
<text x="237.1" y="71.1" transform="rotate(-90 237.1 71.1)">O0</text>
<text x="239.7" y="71.1" transform="rotate(-90 239.7 71.1)">O1</text>
<text x="242.2" y="71.1" transform="rotate(-90 242.2 71.1)">O2</text>
<text x="244.8" y="71.1" transform="rotate(-90 244.8 71.1)">O3</text>
<text x="247.3" y="71.1" transform="rotate(-90 247.3 71.1)">O4</text>
<text x="249.8" y="71.1" transform="rotate(-90 249.8 71.1)">O5</text>
<text x="23.3" y="75.9">~{IOREQ}</text>
<text x="26.3" y="80.9">~{WR}</text>
<text x="26.5" y="78.4">~{RD}</text>
<text x="72.4" y="88.6">A6</text>
<text x="72.4" y="86">A7</text>
<text x="23.3" y="91.1">~{RESET}</text>
<text x="72.4" y="91.1">A5</text>
<text x="72.4" y="93.6">A4</text>
<text x="141" y="106.3">B_OUT</text>
<text x="177" y="103.8">A_OUT</text>
<text x="248.9" y="103.8">LEFT</text>
<text x="160" y="119">C_OUT</text>
<text x="247.6" y="119">RIGHT</text>
<text x="63.4" y="125.4">D1</text>
<text x="63.4" y="122.8">D0</text>
<text x="100.3" y="122.8">A_OUT</text>
<text x="100.3" y="125.4">B_OUT</text>
<text x="63.4" y="130.5">D3</text>
<text x="63.4" y="127.9">D2</text>
<text x="100.3" y="127.9">C_OUT</text>
<text x="63.4" y="135.5">D5</text>
<text x="63.4" y="133">D4</text>
<text x="100.3" y="133">IOA0</text>
<text x="100.3" y="135.5">IOA1</text>
<text x="63.4" y="138.1">D6</text>
<text x="63.4" y="140.6">D7</text>
<text x="100.3" y="143.2">IOA4</text>
<text x="100.3" y="140.6">IOA3</text>
<text x="100.3" y="138.1">IOA2</text>
<text x="35.2" y="148.6" transform="rotate(-90 35.2 148.6)">CLK_DIV2</text>
<text x="100.3" y="145.7">IOA5</text>
<text x="100.3" y="148.2">IOA6</text>
<text x="61.4" y="150.8">BDIR</text>
<text x="62.1" y="153.3">BC1</text>
<text x="100.3" y="155.9">IOB0</text>
<text x="100.3" y="150.8">IOA7</text>
<text x="100.3" y="160.9">IOB2</text>
<text x="100.3" y="158.4">IOB1</text>
<text x="57.6" y="163.5">~{RESET}</text>
<text x="100.3" y="163.5">IOB3</text>
<text x="100.3" y="166">IOB4</text>
<text x="100.3" y="173.6">IOB7</text>
<text x="100.3" y="171.1">IOB6</text>
<text x="100.3" y="168.6">IOB5</text>
<text x="35.2" y="176" transform="rotate(-90 35.2 176)">CLK_OUT</text>
</g>
<g font-size="1.8" fill="#a90000">
<text x="36.8" y="40.4">B3</text>
<text x="62.2" y="40.4">A3</text>
<text x="153.6" y="41.7">1</text>
<text x="174.6" y="41.7">23</text>
<text x="215.6" y="39.4" transform="rotate(-90 215.6 39.4)">2</text>
<text x="218.2" y="39.4" transform="rotate(-90 218.2 39.4)">3</text>
<text x="220.7" y="39.4" transform="rotate(-90 220.7 39.4)">4</text>
<text x="223.3" y="39.4" transform="rotate(-90 223.3 39.4)">5</text>
<text x="225.8" y="39.4" transform="rotate(-90 225.8 39.4)">6</text>
<text x="228.3" y="39.4" transform="rotate(-90 228.3 39.4)">7</text>
<text x="230.9" y="39.4" transform="rotate(-90 230.9 39.4)">8</text>
<text x="233.4" y="39.4" transform="rotate(-90 233.4 39.4)">9</text>
<text x="236" y="40" transform="rotate(-90 236 40)">10</text>
<text x="249.9" y="39.4" transform="rotate(-90 249.9 39.4)">2</text>
<text x="252.5" y="39.4" transform="rotate(-90 252.5 39.4)">3</text>
<text x="255" y="39.4" transform="rotate(-90 255 39.4)">4</text>
<text x="257.6" y="39.4" transform="rotate(-90 257.6 39.4)">5</text>
<text x="260.1" y="39.4" transform="rotate(-90 260.1 39.4)">6</text>
<text x="262.6" y="39.4" transform="rotate(-90 262.6 39.4)">7</text>
<text x="265.2" y="39.4" transform="rotate(-90 265.2 39.4)">8</text>
<text x="267.7" y="39.4" transform="rotate(-90 267.7 39.4)">9</text>
<text x="270.3" y="40" transform="rotate(-90 270.3 40)">10</text>
<text x="36.8" y="42.9">B4</text>
<text x="62.2" y="42.9">A4</text>
<text x="153.6" y="44.2">2</text>
<text x="153.6" y="46.7">3</text>
<text x="174.6" y="44.2">22</text>
<text x="174.6" y="46.7">21</text>
<text x="36.8" y="48">B6</text>
<text x="36.8" y="50.5">B7</text>
<text x="36.8" y="53.1">B8</text>
<text x="62.2" y="48">A6</text>
<text x="62.2" y="50.5">A7</text>
<text x="62.2" y="53.1">A8</text>
<text x="153.6" y="49.3">4</text>
<text x="153.6" y="51.8">5</text>
<text x="174.6" y="49.3">20</text>
<text x="174.6" y="51.8">19</text>
<text x="36.2" y="58.2">B10</text>
<text x="36.8" y="55.6">B9</text>
<text x="61.6" y="58.2">A10</text>
<text x="62.2" y="55.6">A9</text>
<text x="153.6" y="54.4">6</text>
<text x="153.6" y="56.9">8</text>
<text x="153.6" y="59.4">7</text>
<text x="174.6" y="54.4">18</text>
<text x="174.6" y="56.9">17</text>
<text x="174.6" y="59.4">16</text>
<text x="36.2" y="60.7">B11</text>
<text x="36.2" y="63.2">B12</text>
<text x="36.2" y="65.8">B13</text>
<text x="61.6" y="60.7">A11</text>
<text x="61.6" y="63.2">A12</text>
<text x="61.6" y="65.8">A13</text>
<text x="153" y="64.5">10</text>
<text x="153.6" y="62">9</text>
<text x="174.6" y="62">15</text>
<text x="174.6" y="64.5">14</text>
<text x="234.7" y="62.3" transform="rotate(-90 234.7 62.3)">2</text>
<text x="237.2" y="62.3" transform="rotate(-90 237.2 62.3)">3</text>
<text x="239.8" y="62.3" transform="rotate(-90 239.8 62.3)">4</text>
<text x="242.3" y="62.3" transform="rotate(-90 242.3 62.3)">5</text>
<text x="244.9" y="62.3" transform="rotate(-90 244.9 62.3)">6</text>
<text x="247.4" y="62.3" transform="rotate(-90 247.4 62.3)">7</text>
<text x="249.9" y="62.3" transform="rotate(-90 249.9 62.3)">8</text>
<text x="252.5" y="62.3" transform="rotate(-90 252.5 62.3)">9</text>
<text x="255" y="62.9" transform="rotate(-90 255 62.9)">10</text>
<text x="36.2" y="68.3">B14</text>
<text x="36.2" y="70.9">B15</text>
<text x="61.6" y="68.3">A14</text>
<text x="61.6" y="70.9">A15</text>
<text x="153" y="67.1">11</text>
<text x="153" y="69.6">13</text>
<text x="36.2" y="73.4">B16</text>
<text x="36.2" y="75.9">B17</text>
<text x="61.6" y="73.4">A16</text>
<text x="61.6" y="75.9">A17</text>
<text x="36.2" y="78.5">B18</text>
<text x="36.2" y="81">B19</text>
<text x="36.2" y="83.6">B20</text>
<text x="61.6" y="78.5">A18</text>
<text x="61.6" y="81">A19</text>
<text x="61.6" y="83.6">A20</text>
<text x="36.2" y="86.1">B21</text>
<text x="36.2" y="88.6">B22</text>
<text x="61.6" y="86.1">A21</text>
<text x="61.6" y="88.6">A22</text>
<text x="36.2" y="91.2">B23</text>
<text x="36.2" y="93.7">B24</text>
<text x="61.6" y="91.2">A23</text>
<text x="61.6" y="93.7">A24</text>
<text x="36.2" y="96.3">B25</text>
<text x="61.6" y="96.3">A25</text>
<text x="150.9" y="109.3" transform="rotate(-90 150.9 109.3)">1</text>
<text x="153.4" y="109.3" transform="rotate(-90 153.4 109.3)">2</text>
<text x="150.9" y="118.2" transform="rotate(-90 150.9 118.2)">3</text>
<text x="153.4" y="118.2" transform="rotate(-90 153.4 118.2)">4</text>
<text x="262.2" y="119.1">1</text>
<text x="69.8" y="122.9">37</text>
<text x="69.8" y="125.5">36</text>
<text x="82.3" y="120.7" transform="rotate(-90 82.3 120.7)">40</text>
<text x="93.3" y="122.9">3</text>
<text x="93.3" y="125.5">4</text>
<text x="262.2" y="121.7">2</text>
<text x="262.2" y="124.2">3</text>
<text x="69.8" y="128">35</text>
<text x="69.8" y="130.6">34</text>
<text x="92.7" y="128">38</text>
<text x="262.2" y="126.7">4</text>
<text x="262.2" y="129.3">5</text>
<text x="69.8" y="133.1">33</text>
<text x="69.8" y="135.6">32</text>
<text x="92.7" y="133.1">21</text>
<text x="92.7" y="135.6">20</text>
<text x="69.8" y="138.2">31</text>
<text x="69.8" y="140.7">30</text>
<text x="92.7" y="138.2">19</text>
<text x="92.7" y="140.7">18</text>
<text x="92.7" y="143.3">17</text>
<text x="69.8" y="145.8">25</text>
<text x="69.8" y="148.3">24</text>
<text x="92.7" y="145.8">16</text>
<text x="92.7" y="148.3">15</text>
<text x="35.3" y="154.4" transform="rotate(-90 35.3 154.4)">3</text>
<text x="69.8" y="150.9">27</text>
<text x="69.8" y="153.4">29</text>
<text x="69.8" y="156">28</text>
<text x="92.7" y="150.9">14</text>
<text x="92.7" y="156">13</text>
<text x="37.4" y="158.5">2</text>
<text x="69.8" y="158.5">22</text>
<text x="69.8" y="161">26</text>
<text x="92.7" y="158.5">12</text>
<text x="92.7" y="161">11</text>
<text x="35.3" y="164.5" transform="rotate(-90 35.3 164.5)">1</text>
<text x="69.8" y="163.6">23</text>
<text x="92.7" y="163.6">10</text>
<text x="93.3" y="166.1">9</text>
<text x="69.8" y="171.2">39</text>
<text x="93.3" y="168.7">8</text>
<text x="93.3" y="171.2">7</text>
<text x="93.3" y="173.7">6</text>
<text x="82.3" y="178.5" transform="rotate(-90 82.3 178.5)">1</text>
</g>
<g font-size="1.1" fill="#006464">
<text x="43.3" y="161.1">YM</text>
<text x="45.7" y="161.1">1/2</text>
<text x="48.8" y="161.1">CLK</text>
</g>
</svg>
